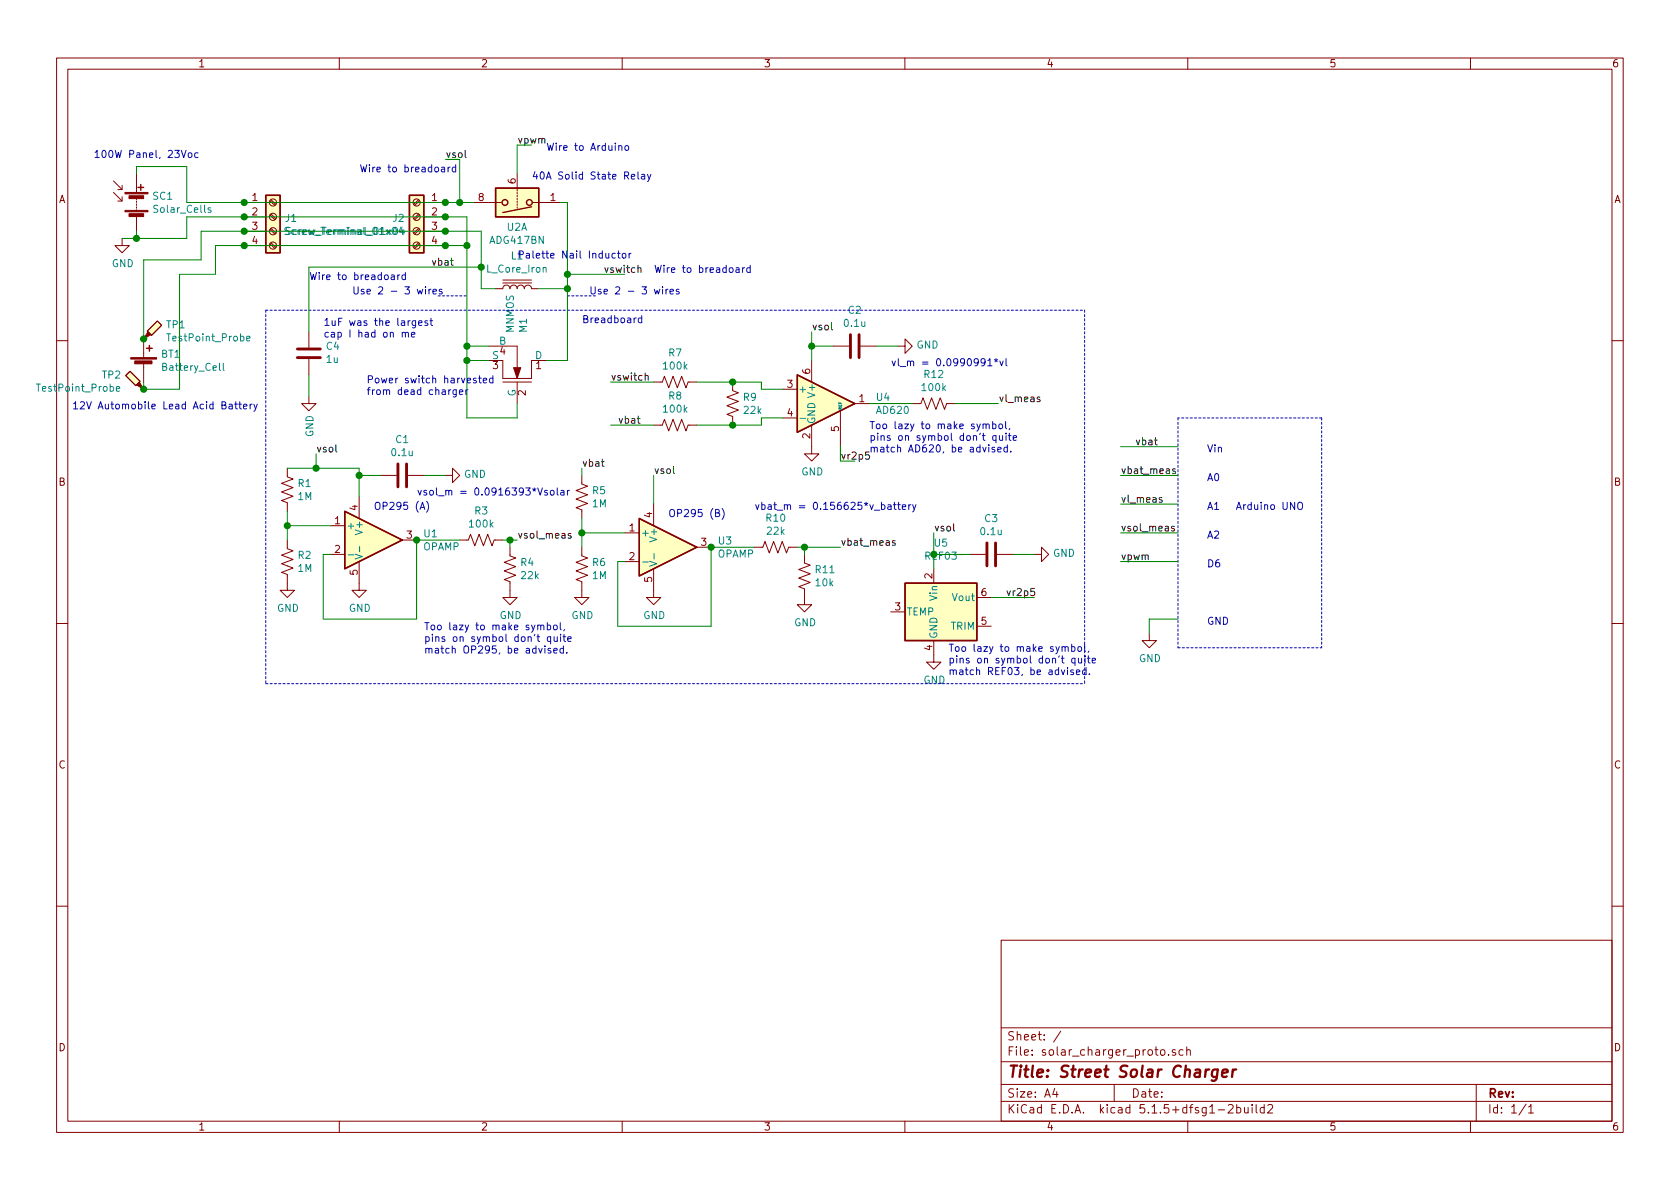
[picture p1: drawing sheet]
<svg xmlns="http://www.w3.org/2000/svg" width="297mm" height="210mm" viewBox="0 0 297 210" stroke-linecap="round" stroke-linejoin="round" font-family="sans-serif">
<g fill="none" stroke="#840000" stroke-width=".18">
<path d="M10 10.3h277v189.9h-277zM12 12.2h273v186.1h-273zM60 10.3v1.9M110 10.3v1.9M160 10.3v1.9M210 10.3v1.9M260 10.3v1.9M20.1 34l1.5 1.6M20.1 32l1.5 1.5M21.6 34.8v.8h-.8M21.6 32.8v.7h-.8M24.1 30.7v3.3"/>
<path d="M24.1 35v.3M24.1 35.6v.2M24.1 36.1v.2M24.1 36.6v.2M24.1 37.1v.2M24.1 38.3v2.6M43.2 35.8h3.8M43.2 38.3h3.8M47.7 38l.9 .9M47.7 35.5l.9 .8M47.9 37.8l.9 .9M47.9 35.3l.9 .8"/>
<path d="M74 37.8l-.8 .9M74 35.3l-.8 .8M74.2 38l-.9 .9M74.2 35.5l-.9 .8M74.9 35.8h3.8M74.9 38.3h3.8M83.8 35.8h4.8M91.4 30.7v3.1M91.4 34v.3M91.4 34.5v.3M91.4 35v.3M91.4 35.6v.2"/>
<path d="M91.4 36.1v.2M91.4 36.6v.2M94.2 35.8h4.9M21.6 42.2v1.2h1.3l-1.3 1.3-1.3-1.3h1.3M25.4 59.9h.1M25.4 59.9v3.3M26 58.5l1.8-1.7 .8 .7-1.8 1.8zM43.2 40.9h3.8M43.2 43.4h3.8M47.7 43.1l.9 .8M47.7 40.6l.9 .8M47.9 42.9l.9 .9"/>
<path d="M47.9 40.4l.9 .8M54.6 58.7v2.8M74 42.9l-.8 .9M74 40.4l-.8 .8M74.2 43.1l-.9 .8M74.2 40.6l-.9 .8M74.9 40.9h3.8M74.9 43.4h3.8M87.6 51h1.3a.63 .63 0 0 1 .6-.6 .63 .63 0 0 1 .7 .6 .63 .63 0 0 1 .6-.6 .63 .63 0 0 1 .6 .6 .63 .63 0 0 1 .7-.6 .63 .63 0 0 1 .6 .6 .63 .63 0 0 1 .6-.6 .63 .63 0 0 1 .7 .6h1.2M88.9 50h5.1M88.9 49.5h5.1M10 60.2h2"/>
<path d="M22.2 66.4l.8-.7 1.8 1.7-.8 .8zM25.4 68.8h.1M25.4 64.3v3.3M54.6 70.1v1.3h1.3l-1.3 1.2-1.3-1.2h1.3M54.6 63.5v2.8M86.4 61.2h5v5.7M86.4 63.7h2.5v3.2h5.1v-3.2h2.5M88.9 67.6h5.1M91.4 67.6v3.8M115.6 75.2h1.5l.4-1 .7 2 .8-2 .8 2 .7-2 .8 2 .4-1h1.5M115.6 67.6h1.5l.4-1.1 .7 2.1 .8-2.1 .8 2.1 .7-2.1 .8 2.1 .4-1h1.5M129.5 67.6v1.5l1.1 .4-2.1 .7 2.1 .8-2.1 .7 2.1 .8-2.1 .8 1 .4v1.5"/>
<path d="M138.4 68.8h2.6M138.4 73.9h2.6M143.5 75.2v5.1h1.3l-1.3 1.2-1.3-1.2h1.3M143.5 63.7v3.9M147.3 61.2h2.8M148.6 72.6v6.4M151.1 71.4h2.6M152.1 61.2h2.8M158.7 61.2h1.3v-1.3l1.3 1.3-1.3 1.3v-1.3M161.3 71.4h1.5l.4-1 .8 2 .7-2 .8 2 .7-2 .8 2 .4-1h1.5M285 60.2h2M50.8 82.8v1.5l1 .4-2 .8 2 .7-2 .8 2 .8-2 .7 1 .4v1.5"/>
<path d="M50.8 95.5v1.5l1 .4-2 .8 2 .7-2 .8 2 .8-2 .7 1 .4v2.8h1.3l-1.3 1.3-1.3-1.3h1.3M58.4 93h2.6M58.4 98h2.6M63.5 99.3v5.1h1.3l-1.3 1.3-1.3-1.3h1.3M63.5 87.9v3.8M67.3 84.1h2.8M71.1 95.5h2.6M72.1 84.1h2.8M78.7 84.1h1.3v-1.3l1.3 1.3-1.3 1.2v-1.2M81.3 95.5h1.5l.4-1 .7 2 .8-2 .8 2 .7-2 .8 2 .4-1h1.5M90.2 96.8v1.5l1 .4-2 .7 2 .8-2 .8 2 .7-2 .8 1 .4v2.8h1.2l-1.2 1.2-1.3-1.2h1.3M102.9 96.8v1.5l1 .4-2 .7 2 .8-2 .8 2 .7-2 .8 1 .4v2.8h1.2l-1.2 1.2-1.3-1.2h1.3"/>
<path d="M102.9 84.1v1.5l1 .4-2 .7 2 .8-2 .8 2 .7-2 .8 1 .4v1.5M110.5 94.2h2.5M110.5 99.3h2.5M115.6 89.1v3.9M123.2 96.8h2.5M133.3 96.8h1.6l.4-1 .7 2 .8-2 .7 2 .8-2 .8 2 .3-1h1.6M142.2 98v1.6l1.1 .3-2.1 .8 2.1 .8-2.1 .7 2.1 .8-2.1 .8 1 .3v2.8h1.3l-1.3 1.3-1.2-1.3h1.2M171.4 98h2.8M176.3 98h2.8M182.9 98h1.2v-1.2l1.3 1.2-1.3 1.3v-1.3M10 110.3h2M115.6 100.6v5.1h1.2l-1.2 1.2-1.3-1.2h1.3"/>
<path d="M157.5 108.2h2.5M165.1 113.3v3.8h1.3l-1.3 1.3-1.3-1.3h1.3M165.1 100.6v2.5M172.7 110.7h2.6M172.7 105.7h2.6M203.2 112v1.3h1.3l-1.3 1.2-1.3-1.2h1.3M285 110.3h2M10 160.2h2M177 166.3h108v32h-108zM285 160.2h2M60 198.3v1.9M110 198.3v1.9"/>
<path d="M160 198.3v1.9M177 194.8h108M177 191.8h108M177 187.8h108M177 181.8h108M186.5 192.5l-.4 1h1M186.8 193v1M187.6 182.3l-1.3 2M197 191.8v3M205.3 185.7l.2-.1 .4 .1v.8l-.2 .1-.4-.1zM206.6 186.5v.1M207.8 185.7l-.3-.1-.2 .2v.2l.5 .2v.3h-.5"/>
<path d="M209.2 185.7l-.4-.1-.3 .3v.6l.3 .1 .4-.1M209.8 185.7l.2-.1 .4 .1 .1 .9M209.8 185.1v1.5M210 198.3v1.9M215.4 196.3h1.1M217.2 195.5l.2-.2h.4l.2 .5-.9 1h.9M218.7 195.9l.4-.1 .3 .3-.1 .6h-.6M218.7 195.3v1.5M220 195.8l.1 .9 .3 .1 .3-.1M220.7 195.8v1M221.4 195.3v.2M221.4 195.8v1"/>
<path d="M222.1 195.3v1.3l.2 .2M223.5 195.9l-.4-.1-.3 .3 .1 .6 .2 .1 .4-.1M223.5 195.3v1.5M224.2 195.5l.2-.2h.3l.3 .5-.9 1h.9M260 198.3v1.9M261 191.8v6.5M269.8 195.2l-1.2 2M270.3 195.8l.4-.5v1.5M270.3 196.8h.8"/>
<circle cx="48.3" cy="35.8" r=".63"/>
<circle cx="48.3" cy="38.3" r=".63"/>
<circle cx="73.7" cy="38.3" r=".63"/>
<circle cx="73.7" cy="35.8" r=".63"/>
<circle cx="48.3" cy="43.4" r=".63"/>
<circle cx="48.3" cy="40.9" r=".63"/>
<circle cx="73.7" cy="40.9" r=".63"/>
<circle cx="73.7" cy="43.4" r=".63"/>
</g>
<path d="M215.3 189.1l-.2 1.6a.6 .6 0 0 1-.9 .3M215.3 189.2a.73 .73 0 0 0-.9 .1l-.2 .8 .1 .2 .3 .1 .6-.1M216.1 189.8l1-.2-.1-.4-.5-.1-.4 .3v.9l.2 .1 .6-.1M218 189.1l-.2 1.3M218.6 189.1a.5 .5 0 0 0-.6 .4" fill="none" stroke="#840000" stroke-width=".41"/>
<g fill="#ffffc2" stroke="#ffffc2" stroke-width=".18">
<path d="M160 103.1h12.7v10.2h-12.7z"/>
<path d="M141 66.3l10.1 5.1-10.1 5z"/>
<path d="M61 90.4l10.1 5.1-10.1 5.1z"/>
<path d="M87.6 33.3h7.6v5h-7.6z"/>
<path d="M113 91.7l10.2 5.1-10.2 5z"/>
<path d="M72.4 34.5h2.5v10.2h-2.5z"/>
<path d="M47 34.5h2.5v10.2h-2.5z"/>
<path d="M26 58.5l1.8-1.7 .8 .7-1.8 1.8z"/>
<path d="M22.2 66.4l.8-.7 1.8 1.7-.8 .8z"/>
</g>
<g fill="none" stroke="#840000" stroke-width=".25">
<path d="M24.4 33.1h1M24.9 32.6v1M47 34.5h2.5v10.2h-2.5zM72.4 34.5h2.5v10.2h-2.5zM87.6 33.3h7.6v5h-7.6zM94 36.6l-5.1 1M25.9 61.6h1M26.4 61.1v1M141 66.3l10.1 5.1-10.1 5zM61 90.4l10.1 5.1-10.1 5.1zM113 91.7l10.2 5.1-10.2 5zM160 103.1h12.7v10.2h-12.7z"/>
<circle cx="89.3" cy="35.8" r=".51"/>
<circle cx="93.6" cy="35.8" r=".51"/>
</g>
<g fill="none" stroke="#008484" stroke-width=".18">
<path d="M37.3 36.8l-.3-.1-.2 .2v.2l.5 .1v.3h-.5M43.6 59.9l.6-.1-.1-.3h-.3l-.2 .1 .1 .6h.4M51.1 40.3l-.5-.1-.2 .1 .1 .5 .5 .2 .1 .2-.2 .3-.5-.1M69.7 40.3l.2-.1a.67 .67 0 0 1 .4 .6 .67 .67 0 0 1-.4 .7 .83 .83 0 0 1-.2-1.2zM70.9 40.2l-.3 .8h.7M71.1 40.2l-.3 .8h.8M71.2 40.6v.9M71.4 40.6v.9M96 47.4l.2-.1h.3l.1 .8M20.6 68.8l.6-.1-.1-.3-.3-.1-.2 .2v.6h.5M39.5 64.2v1.1l.1 .2M141.5 74h.9"/>
<path d="M61.6 98.1h1M62.8 98l1.3 .4-1.3 .5M63.6 96.6v1M113.6 99.4h1M114.9 99.3l1.2 .4-1.2 .4M115.6 97.9v1"/>
</g>
<g fill="#840000" stroke="#840000" stroke-width=".18">
<path d="M22.1 37.2h4.1v.3h-4.1z"/>
<path d="M22.1 34h4.1v.3h-4.1z"/>
<path d="M22.8 37.8h2.6v.5h-2.6z"/>
<path d="M22.8 34.6h2.6v.5h-2.6z"/>
<path d="M23.1 63.2h4.6v.3h-4.6z"/>
<path d="M23.8 63.8h3.1v.5h-3.1z"/>
<path d="M90.8 65h1.3l-.7 1.9z"/>
<path d="M26.2 58.7l.5 .5-1.3 .7z"/>
<path d="M24.6 67.6l.8 1.2-1.3-.7z"/>
</g>
<path d="M150.4 59.2v4M151.9 59.2v4M52.6 61.7h4M52.6 63.2h4M70.4 82v4.1M71.9 82v4.1M174.5 96v4.1M176 96v4.1" fill="none" stroke="#840000" stroke-width=".51"/>
<path d="M47 54.9h144.8M47 54.9v66M77.5 52.3h5M100.3 52.3h5.1M191.8 54.9v66M208.3 73.9v40.6M233.7 73.9h-25.4M233.7 73.9v40.6M208.3 114.5h25.4M47 120.9h144.8" fill="none" stroke="#0000c2" stroke-width=".18" stroke-dasharray=".4 .4"/>
<g fill="none" stroke="#008400" stroke-width=".18">
<path d="M24.1 30.7v-1.2h8.9v6.3h50.8M81.3 28.2v7.6M91.4 25.6v5.1M99.1 35.8h1.2v27.9h-3.8M21.6 42.2h11.4v-3.9h49.5v35.6h8.9v-2.5M24.1 40.9v1.3M82.5 43.4h-44.4v5.1h-6.4v20.3h-6.3v-1.2M85.1 47.2h-30.5v11.5M87.6 51h-2.5v-10.1h-49.5v5.1h-10.2v13.9M95.2 51h5.1M100.3 48.5h10.2M143.5 58.7v5"/>
<path d="M54.6 66.3v3.8M82.5 61.2h3.9M82.5 63.7h3.9M107.9 67.6h7.7M107.9 75.2h7.7M123.2 67.6h11.4v1.2h3.8M138.4 73.9h-3.8v1.3h-11.4M143.5 61.2h3.8M148.6 79v2.5M153.7 71.4h7.6M154.9 61.2h3.8M168.9 71.4h7.6"/>
<path d="M198.1 79h10.2M50.8 82.8h12.7v5.1M50.8 90.4v5.1M50.8 93h7.6M55.9 80.3v2.5M63.5 84.1h3.8M74.9 84.1h3.8M81.3 95.5h-7.6v14h-16.6v-11.5h1.3M88.9 95.5h2.5M90.2 95.5v1.3M102.9 82.8v1.3M102.9 91.7v5.1"/>
<path d="M102.9 94.2h7.6M115.6 84.1v5M133.3 96.8h-7.6v13.9h-16.5v-11.4h1.3M141 96.8h7.6M142.2 96.8v1.2M165.1 98h6.3M165.1 94.2v6.4M179.1 98h3.8M198.1 84.1h10.2M198.1 99.3h10.2M198.1 94.2h10.2M198.1 89.1h10.2"/>
<path d="M175.3 105.7h7.6M208.3 109.5h-5.1v2.5"/>
</g>
<g fill="none" stroke="#000" stroke-width=".18">
<path d="M82.2 26.6v1.1l.2 .2M79.7 46.1h.4M79.8 45.6v1.1l.3 .2M112.8 47.5l.2-.2 .3 .1v.8M147 57.1v1.1l.2 .1M59.4 78.7v1.1l.2 .1M112.7 74h.5M112.9 73.6v1.1l.3 .1M114.1 66.5l.1-.1h.4v.8M153.7 79.9h-.6l-.1 .6 .5-.1 .2 .3v.3l-.2 .2-.5-.1M183.8 70.3l-.3-.1-.1 .2v.2l.4 .1v.3h-.4M204.1 77.8h.5"/>
<path d="M204.3 77.4v1.1l.3 .2M100.9 94.4l-.3-.1-.1 .2v.2l.4 .1v.3h-.4M106.3 81.6h.5M106.5 81.2v1.1l.3 .2M119.1 82.5v1.1l.2 .1M158.3 95.7l-.3-.1-.2 .2v.2l.5 .1v.3h-.5M168.6 92.6v1.1l.2 .2M205.4 88h-.3l-.1 .2v.1l.4 .2v.3h-.4M207.6 93.1h-.3l-.2 .1 .1 .2 .4 .1v.3h-.5M207.8 83l-.3-.1-.2 .2 .1 .2 .4 .1v.3h-.5M182.9 104.1h-.6l-.1 .6 .5-.2 .3 .3v.3l-.3 .2-.5-.1"/>
</g>
<g fill="none" stroke="#0000c2" stroke-width=".18">
<path d="M32.1 26.6l.4 1.3 .4-1.3M33.4 27.1l.3-.1 .2 .2-.1 .6-.3 .1-.2-.2zM35 27.1l-.4-.1-.2 .2 .1 .6h.5M78.1 29.6h.5v.8M78.6 29.9h-.4l-.2 .2 .1 .2h.5M79.2 29.6v.8M79.6 29.6l-.4 .2M80.6 29.6h-.4l-.2 .2 .1 .5h.5M80.6 29.1v1.3M109.4 25.9l.2-.2 .3 .1 .1 .8M109.4 25.7v.9M110.6 25.8l.3-.1 .2 .2-.1 .6-.3 .1-.2-.2z"/>
<path d="M111.6 31.2l.6-.1v-.2l-.4-.1-.2 .2 .1 .6h.5M112.8 30.4v1.1l.2 .2M113.5 30.9h.4l.1 .8M114 31.1l-.4 .1-.2 .2 .1 .2h.5M114.5 30.8l.3 .9M115.1 30.8l-.4 1.2-.2 .1M62.6 50.7v1.1l.2 .2 .4-.1 .1-.1v-1.1M64.3 51.2l-.2-.1-.2 .2v.2l.4 .1v.3h-.4M64.9 51.6l.6-.1-.1-.3-.3-.1-.2 .2v.6h.5M67 50.8l.4-.1 .3 .4-.1 .2-.7 .7h.8M69.2 48.7h.5v.7M69.2 51.5h1"/>
<path d="M69.7 48.9l-.4 .1-.2 .1 .1 .3h.5M70.3 48.6v.8M70.7 48.6l-.4 .2M71.1 58.9l.2-.1h.3l.1 .8M71.1 58.8v.8M71.6 50.7h.8l-.4 .5 .3 .1v.6l-.1 .1-.6-.1M71.7 48.7l-.4-.1-.2 .2 .1 .6h.5M71.7 58.9l.2-.1h.3v.8M71.7 48.2v1.2M72.7 59.2l.7-.1-.1-.3h-.4l-.2 .1 .1 .7h.5M73.5 56.7l-.1 1.2-.2 .1-.3-.1M73.5 56.8l-.4-.1-.2 .2 .1 .6h.5"/>
<path d="M73.8 51.1l.2 .9 .3-.6 .2 .6 .3-.9M74 57.1l.6-.1v-.2l-.4-.1-.2 .2 .1 .6h.5M75.2 50.7v.1M75.2 51.1v.9M75.6 56.8l-.3-.1-.2 .2 .1 .2 .4 .1v.3h-.5M75.8 51.1v.9M76 56.7h.5M76.2 56.3v1.1l.3 .2M76.2 51.1l-.4 .3M76.6 51.6l.6-.1-.1-.3-.3-.1-.2 .2v.6h.5M78.1 51.2l-.3-.1-.2 .2 .1 .2 .4 .1v.3h-.5M104.5 50.7v1.1l.2 .2 .4-.1 .1-.1v-1.1"/>
<path d="M106.2 51.2l-.2-.1-.2 .2v.2l.4 .1v.3h-.4M106.8 51.6l.6-.1-.1-.3-.3-.1-.2 .2 .1 .6h.4M108.8 44.9l-.4-.1-.2 .2 .1 .6h.5M108.9 50.8l.4-.1 .3 .4-.1 .2-.7 .7h.8M109.2 44.8h.5M109.3 44.4v1.1l.4 .1M110.1 44.9l.2-.1 .3 .1 .1 .1-.1 .6h-.3l-.2-.1zM111.1 51.5h1M111.2 44.8v.8M111.6 44.8l-.3 .1-.1 .1M113.5 56.3l-.4-.1-.2 .3 .1 .5h.5M113.5 55.8v1.3"/>
<path d="M113.5 50.7h.8l-.4 .5 .3 .1v.6l-.1 .1-.6-.1M115.7 51.1l.2 .9 .3-.6 .2 .6 .3-.9M117.1 50.7v.1M117.1 51.1v.9M117.8 51.1v.9M118.1 51.1l-.3 .3M118.5 51.6l.6-.1-.1-.3-.3-.1-.2 .2v.6h.5M120 51.2l-.3-.1-.1 .2v.2l.4 .1v.3h-.4M130.1 47.4h.5l.1 .8M130.7 47.6l-.4 .1-.2 .2v.2h.6M131.3 47.3v.9M131.6 47.3l-.3 .3"/>
<path d="M132.6 47.4l-.3-.1-.3 .3 .2 .5h.4M132.6 46.9v1.3M40.5 71.5h.5l.1 .8M41.1 71.8h-.5l-.1 .2v.3h.6M41.5 71.5h.5M41.7 71v1.1l.3 .2M42.2 71.5h.5M42.4 71v1.1l.3 .2M43.1 71.9l.6-.1-.1-.3h-.3l-.2 .1v.7h.5M44.2 71.5v.8M44.6 71.5h-.3l-.1 .2M44.9 71.5l.3 .8"/>
<path d="M45.5 71.5l-.4 1.1-.2 .1M80.7 68.9l-.1 1.2-.2 .1-.3-.1M80.7 69l-.4-.1-.2 .3 .1 .5h.5M81.2 69.3l.6-.1v-.2l-.4-.1-.2 .2 .1 .6h.5M82.4 68.9v.9M82.7 68.9l-.3 .3M84.2 66.9h-.3l-.2 .2 .1 .1 .4 .2v.3h-.5M84.6 66.9h.5M84.8 66.4v1.1l.3 .2M85.4 67.3l.7-.1-.1-.3h-.4l-.2 .2 .1 .6h.5M87.1 66.9h-.3l-.3 .2 .2 .6h.4M87.1 66.4v1.3"/>
<path d="M173.8 75.1l.2-.1h.3v.8M174.2 64l-.3 .2h-.3l-.1-.2v-.5l.2-.1h.2l.3 .3a.97 .97 0 0 1-.3 .9l-.3 .1M174.3 75.2l.2-.2h.3l.1 .8M174.7 63.8l.3-.4v1.3M174.7 64.7h.7M174.8 78.7v.1M175.5 75h.4l.2 .2-.1 .6h-.5M175.5 74.5v1.3M175.8 63.6l.3 .1 .3-.1M175.9 79.1h-.3l-.2 .2v.1l.5 .2v.3h-.5M175.9 64l.2-.3 .2 .3M176.1 77.1l-.4-.1-.2 .3 .1 .5h.5"/>
<path d="M176.1 63.4v.3M176.1 77v1.3M176.4 79.5l.6-.1v-.3h-.4l-.2 .2 .1 .6h.5M176.7 75h.3l.3 .2-.2 .6h-.3l-.1-.1zM176.7 77l.1 .8 .3 .1 .2-.2M176.8 63.8l.3 .9 .3-.9M177.3 77v.9M177.8 74.5v1.1l.2 .2M177.9 76.6v.1M177.9 63.4v1.1l.2 .2M177.9 77v.9M178.1 79.1h-.4l-.2 .2 .1 .6h.5"/>
<path d="M178.1 78.7v1.2M178.3 77h.5M178.5 76.6v1.1l.3 .2M178.5 75.8l-.1 .2M178.7 79.8v.1M179.1 77.4l.6-.1v-.2l-.4-.1-.2 .2 .1 .6h.5M74.3 90.1l.4-1.3 .4 1.3M74.4 89.7h.6M75.4 88.6a1.47 1.47 0 0 1 0 2M96.8 86.8l-.3-.1-.2 .2v.2l.5 .1v.3h-.5M97.4 86.8l.2-.1 .3 .1 .1 .1-.1 .6h-.3l-.2-.1zM98.5 86.3v1.1l.2 .1"/>
<path d="M99.2 86.8h.5v.7M99.7 87l-.4 .1-.2 .1 .1 .3h.5M100.3 86.7v.8M100.7 86.7l-.4 .2M126.5 90.7l.6-.1v-.4l-.6-.1v1.3h.5l.3-.3v-.2l-.4-.2M127.7 89.9a1.4 1.4 0 0 1 0 1.9M157 89.3h.5l.1 .8M157.6 89.6h-.5l-.2 .2 .1 .2h.6M158 89.2h.4M158.1 88.8v1.1l.3 .2M158.7 89.2h.5M158.9 88.8v1.1l.3 .2"/>
<path d="M159.5 89.7l.6-.1v-.3l-.4-.1-.2 .2 .1 .6h.5M160.7 89.2v.9M161.1 89.2l-.4 .3M161.4 89.2l.2 .9M162 89.2l-.5 1.2-.1 .1M229.5 89l.2-.2a.45 .45 0 0 1 .6 .4v.5l-.2 .3h-.5a.92 .92 0 0 1-.1-1zM95.1 110.7l.1-.2 .4 .1v.8M95.6 110.7l.2-.2 .3 .1 .1 .8M96.3 114.2v.1M96.3 114.6v.9M96.8 110.6l.3-.1 .3 .3-.1 .5h-.5M96.8 110.1v1.3"/>
<path d="M97.4 112.6h-.4l-.2 .2 .1 .6h.5M97.4 114.7l-.3-.1-.2 .2 .1 .2 .4 .1v.3h-.5M97.4 112.6v1.3M97.9 115.1l.6-.1v-.3l-.4-.1-.2 .2 .1 .6h.5M98 110.6l.3-.1 .2 .3-.1 .5-.3 .1-.2-.2zM98 112.6v.8h.3l.2-.1M98.5 112.6v.8M99.1 110.1v1.1l.1 .2M99.1 112.2v.1M99.1 112.6v.8M99.5 112.6h.5M99.6 114.7l-.4-.1-.2 .3 .1 .5h.5"/>
<path d="M99.6 114.2v1.3M99.7 112.2v1.1l.3 .1M99.8 111.3l-.1 .3M100.2 115.4v.1M100.4 113l.6-.1-.1-.3h-.3l-.2 .2 .1 .6h.4M187.8 114.5l.2-.2 .3 .1v.8M188.3 114.5l.2-.2 .3 .1 .1 .8M189.5 114.4l.3-.1 .3 .3-.1 .5h-.5M189.5 113.9v1.3M189.8 118.5h-.3l-.2 .1 .1 .2 .4 .1v.3h-.5M190.1 116.5l-.4-.1-.2 .2 .1 .6h.5M190.1 116.4v1.3"/>
<path d="M190.3 118.9l.6-.1v-.3h-.4l-.2 .1 .1 .6h.5M190.7 114.4l.3-.1 .2 .3-.1 .5-.3 .1-.2-.1zM190.7 116.4l.1 .8h.3l.1-.1M191.2 116.4v.8M191.8 113.9v1.1l.1 .2M191.8 116v.1M191.8 116.4v.8M192 118.5h-.4l-.2 .2 .1 .5h.5M192 118v1.3M192.3 116.4h.4M192.4 116v1.1l.3 .1M192.5 115.1l-.1 .3"/>
<path d="M192.6 119.2v.1M193.1 116.8l.6-.1-.1-.2-.3-.1-.2 .2 .1 .6h.4"/>
</g>
<g fill="#008400" stroke="#008400" stroke-width=".25">
<circle cx="50.8" cy="93" r=".51"/>
<circle cx="125.7" cy="96.8" r=".51"/>
<circle cx="90.2" cy="95.5" r=".51"/>
<circle cx="55.9" cy="82.8" r=".51"/>
<circle cx="102.9" cy="94.2" r=".51"/>
<circle cx="82.6" cy="43.4" r=".51"/>
<circle cx="100.3" cy="48.5" r=".51"/>
<circle cx="73.7" cy="95.5" r=".51"/>
<circle cx="142.2" cy="96.8" r=".51"/>
<circle cx="81.3" cy="35.8" r=".51"/>
<circle cx="100.3" cy="51" r=".51"/>
<circle cx="78.7" cy="38.3" r=".51"/>
<circle cx="82.6" cy="63.7" r=".51"/>
<circle cx="25.4" cy="68.8" r=".51"/>
<circle cx="129.5" cy="75.2" r=".51"/>
<circle cx="78.7" cy="43.4" r=".51"/>
<circle cx="43.2" cy="43.4" r=".51"/>
<circle cx="43.2" cy="40.9" r=".51"/>
<circle cx="78.7" cy="40.9" r=".51"/>
<circle cx="82.6" cy="61.2" r=".51"/>
<circle cx="63.5" cy="84.1" r=".51"/>
<circle cx="43.2" cy="38.3" r=".51"/>
<circle cx="143.5" cy="61.2" r=".51"/>
<circle cx="85.1" cy="47.2" r=".51"/>
<circle cx="25.4" cy="59.9" r=".51"/>
<circle cx="24.1" cy="42.2" r=".51"/>
<circle cx="43.2" cy="35.8" r=".51"/>
<circle cx="78.7" cy="35.8" r=".51"/>
<circle cx="129.5" cy="67.6" r=".51"/>
</g>
<text font-size="2.8" fill="#840000" x="178" y="190.5">Title: Street Solar Charger</text>
<g font-size="2.1" fill="#840000">
<text x="178" y="184">Sheet: /</text>
<text x="178" y="186.7">File: solar_charger_proto.sch</text>
<text x="178" y="196.9">KiCad E.D.A. kicad 5.1.5+dfsg1-2build2</text>
<text x="178" y="194.1">Size: A4</text>
<text x="200" y="194.1">Date:</text>
<text x="263" y="194.1">Rev:</text>
<text x="263" y="196.9">Id: 1/1</text>
</g>
<g font-size="1.8" fill="#840000">
<text x="35" y="11.9">1</text>
<text x="85" y="11.9">2</text>
<text x="135" y="11.9">3</text>
<text x="185" y="11.9">4</text>
<text x="235" y="11.9">5</text>
<text x="285" y="11.9">6</text>
<text x="10.4" y="35.9">A</text>
<text x="44.6" y="35.6">1</text>
<text x="76.4" y="35.6">1</text>
<text x="84.6" y="35.6">8</text>
<text x="91.2" y="32.5" transform="rotate(-90 91.2 32.5)">6</text>
<text x="97.3" y="35.6">1</text>
<text x="285.4" y="35.9">A</text>
<text x="44.6" y="38.1">2</text>
<text x="44.6" y="40.6">3</text>
<text x="76.4" y="38.1">2</text>
<text x="76.4" y="40.6">3</text>
<text x="44.6" y="43.2">4</text>
<text x="76.4" y="43.2">4</text>
<text x="87.1" y="65.3">3</text>
<text x="88.4" y="62.7">4</text>
<text x="94.8" y="65.3">1</text>
<text x="93" y="69.9" transform="rotate(-90 93 69.9)">2</text>
<text x="139.2" y="68.6">3</text>
<text x="143.3" y="66.1" transform="rotate(-90 143.3 66.1)">6</text>
<text x="151.9" y="71.1">1</text>
<text x="139.2" y="73.7">4</text>
<text x="143.3" y="77.6" transform="rotate(-90 143.3 77.6)">2</text>
<text x="148.3" y="76.3" transform="rotate(-90 148.3 76.3)">5</text>
<text x="10.4" y="85.9">B</text>
<text x="285.4" y="85.9">B</text>
<text x="59.2" y="92.7">1</text>
<text x="63.2" y="90.3" transform="rotate(-90 63.2 90.3)">4</text>
<text x="71.9" y="95.2">3</text>
<text x="111.3" y="94">1</text>
<text x="115.3" y="91.5" transform="rotate(-90 115.3 91.5)">4</text>
<text x="59.2" y="97.8">2</text>
<text x="63.2" y="101.7" transform="rotate(-90 63.2 101.7)">5</text>
<text x="111.3" y="99.1">2</text>
<text x="124" y="96.5">3</text>
<text x="115.3" y="103" transform="rotate(-90 115.3 103)">5</text>
<text x="158.3" y="107.9">3</text>
<text x="164.8" y="102.3" transform="rotate(-90 164.8 102.3)">2</text>
<text x="173.5" y="105.4">6</text>
<text x="173.5" y="110.5">5</text>
<text x="164.8" y="115" transform="rotate(-90 164.8 115)">4</text>
<text x="10.4" y="135.9">C</text>
<text x="285.4" y="135.9">C</text>
<text x="10.4" y="185.9">D</text>
<text x="285.4" y="185.9">D</text>
<text x="35" y="199.9">1</text>
<text x="85" y="199.9">2</text>
<text x="135" y="199.9">3</text>
<text x="185" y="199.9">4</text>
<text x="235" y="199.9">5</text>
<text x="285" y="199.9">6</text>
</g>
<g font-size="1.8" fill="#0000c2">
<text x="16.5" y="27.9">100W Panel, 23Voc</text>
<text x="96.5" y="26.7">Wire to Arduino</text>
<text x="63.5" y="30.5">Wire to breadoard</text>
<text x="94" y="31.7">40A Solid State Relay</text>
<text x="90.4" y="45.9">L1</text>
<text x="91.4" y="45.7">Palette Nail Inductor</text>
<text x="54.6" y="49.5">Wire to breadoard</text>
<text x="115.6" y="48.3">Wire to breadoard</text>
<text x="57.1" y="57.6">1uF was the largest</text>
<text x="57.1" y="59.7">cap I had on me</text>
<text x="102.9" y="57.1">Breadboard</text>
<text x="157.5" y="64.8">vl_m = 0.0990991*vl</text>
<text x="64.8" y="67.8">Power switch harvested</text>
<text x="64.8" y="69.8">from dead charger</text>
<text x="12.7" y="72.4">12V Automobile Lead Acid Battery</text>
<text x="153.7" y="75.9">Too lazy to make symbol,</text>
<text x="153.7" y="77.9">pins on symbol don't quite</text>
<text x="153.7" y="80">match AD620, be advised.</text>
<text x="213.4" y="80">Vin</text>
<text x="73.7" y="87.6">vsol_m = 0.0916393*Vsolar</text>
<text x="213.4" y="85.1">A0</text>
<text x="66" y="90.2">OP295 (A)</text>
<text x="118.1" y="91.4">OP295 (B)</text>
<text x="133.3" y="90.2">vbat_m = 0.156625*v_battery</text>
<text x="213.4" y="90.2">A1</text>
<text x="213.4" y="95.2">A2</text>
<text x="218.4" y="90.2">Arduino UNO</text>
<text x="213.4" y="100.3">D6</text>
<text x="74.9" y="111.4">Too lazy to make symbol,</text>
<text x="74.9" y="113.5">pins on symbol don't quite</text>
<text x="213.4" y="110.5">GND</text>
<text x="74.9" y="115.6">match OP295, be advised.</text>
<text x="167.6" y="115.3">Too lazy to make symbol,</text>
<text x="167.6" y="117.3">pins on symbol don't quite</text>
<text x="167.6" y="119.4">match REF03, be advised.</text>
</g>
<g font-size="1.8">
<text x="78.7" y="27.9">vsol</text>
<text x="91.4" y="25.4">vpwm</text>
<text x="76.2" y="47">vbat</text>
<text x="106.7" y="48.3">vswitch</text>
<text x="143.5" y="58.4">vsol</text>
<text x="107.9" y="67.3">vswitch</text>
<text x="176.5" y="71.1">vl_meas</text>
<text x="109.2" y="74.9">vbat</text>
<text x="55.9" y="80">vsol</text>
<text x="102.9" y="82.5">vbat</text>
<text x="115.6" y="83.8">vsol</text>
<text x="148.6" y="81.3">vr2p5</text>
<text x="198.1" y="83.8">vbat_meas</text>
<text x="200.7" y="78.7">vbat</text>
<text x="198.1" y="88.9">vl_meas</text>
<text x="91.4" y="95.2">vsol_meas</text>
<text x="165.1" y="94">vsol</text>
<text x="198.1" y="94">vsol_meas</text>
<text x="148.6" y="96.5">vbat_meas</text>
<text x="198.1" y="99.1">vpwm</text>
<text x="177.8" y="105.4">vr2p5</text>
</g>
<g font-size="1.8" fill="#008484">
<text x="27.1" y="35.3">SC1</text>
<text x="27.5" y="37.6">Solar_Cells</text>
<text x="50.5" y="39.2">J1</text>
<text x="51.1" y="41.5">Screw_Terminal_01x04</text>
<text x="69.5" y="39.2">J2</text>
<text x="89.7" y="40.8">U2A</text>
<text x="19.8" y="47.2">GND</text>
<text x="86.7" y="43.1">ADG417BN</text>
<text x="86.2" y="48.2">L_Core_Iron</text>
<text x="29.5" y="58.1">TP1</text>
<text x="90.9" y="58.9" transform="rotate(-90 90.9 58.9)">MNMOS</text>
<text x="93.2" y="58.8" transform="rotate(-90 93.2 58.8)">M1</text>
<text x="149.4" y="57.8">0.1u</text>
<text x="150" y="55.5">C2</text>
<text x="28.5" y="63.3">BT1</text>
<text x="29" y="65.6">Battery_Cell</text>
<text x="29.9" y="60.4">TestPoint_Probe</text>
<text x="57.7" y="61.9">C4</text>
<text x="57.8" y="64.2">1u</text>
<text x="87" y="63.5">S</text>
<text x="88.3" y="61">B</text>
<text x="94.6" y="63.5">D</text>
<text x="117.4" y="65.3">100k</text>
<text x="118.3" y="63">R7</text>
<text x="162.1" y="61.6">GND</text>
<text x="6.9" y="69.3">TestPoint_Probe</text>
<text x="18.1" y="66.9">TP2</text>
<text x="91.2" y="70.1" transform="rotate(-90 91.2 70.1)">G</text>
<text x="118.3" y="70.7">R8</text>
<text x="131.5" y="70.9">R9</text>
<text x="141.1" y="69.5">+</text>
<text x="155" y="70.9">U4</text>
<text x="163.1" y="69.2">100k</text>
<text x="163.5" y="66.8">R12</text>
<text x="55.4" y="77.3" transform="rotate(-90 55.4 77.3)">GND</text>
<text x="117.4" y="73">100k</text>
<text x="131.6" y="73.2">22k</text>
<text x="144.1" y="75.1" transform="rotate(-90 144.1 75.1)">GND V+</text>
<text x="155.1" y="73.2">AD620</text>
<text x="69.4" y="80.7">0.1u</text>
<text x="70" y="78.4">C1</text>
<text x="52.7" y="88.4">1M</text>
<text x="52.7" y="86.1">R1</text>
<text x="82" y="84.5">GND</text>
<text x="104.8" y="89.7">1M</text>
<text x="104.8" y="87.4">R5</text>
<text x="141.7" y="84.1">GND</text>
<text x="61.2" y="93.6">+</text>
<text x="64.1" y="94.2" transform="rotate(-90 64.1 94.2)">V+</text>
<text x="75" y="95">U1</text>
<text x="83.1" y="93.3">100k</text>
<text x="84" y="91">R3</text>
<text x="113.3" y="94.9">+</text>
<text x="116.2" y="95.4" transform="rotate(-90 116.2 95.4)">V+</text>
<text x="135.5" y="92.2">R10</text>
<text x="135.7" y="94.6">22k</text>
<text x="173.5" y="94.6">0.1u</text>
<text x="174.1" y="92.3">C3</text>
<text x="52.7" y="101.1">1M</text>
<text x="52.7" y="98.8">R2</text>
<text x="74.8" y="97.3">OPAMP</text>
<text x="92.1" y="100.1">R4</text>
<text x="104.8" y="100.1">R6</text>
<text x="126.9" y="98.6">OPAMP</text>
<text x="127.1" y="96.3">U3</text>
<text x="144.2" y="101.4">R11</text>
<text x="165.3" y="96.7">U5</text>
<text x="186.2" y="98.5">GND</text>
<text x="92.2" y="102.4">22k</text>
<text x="104.8" y="102.4">1M</text>
<text x="144.3" y="103.7">10k</text>
<text x="165.7" y="106.1" transform="rotate(-90 165.7 106.1)">Vin</text>
<text x="168.5" y="106.3">Vout</text>
<text x="49" y="108.2">GND</text>
<text x="61.7" y="108.2">GND</text>
<text x="88.3" y="109.5">GND</text>
<text x="101" y="109.5">GND</text>
<text x="113.7" y="109.5">GND</text>
<text x="140.4" y="110.7">GND</text>
<text x="160.3" y="108.8">TEMP</text>
<text x="165.7" y="113" transform="rotate(-90 165.7 113)">GND</text>
<text x="168.1" y="111.4">TRIM</text>
<text x="201.4" y="117.1">GND</text>
<text x="163.3" y="120.9">GND</text>
</g>
<text font-size="1.8" fill="#008400" x="163.6" y="99">REF03</text>
<text font-size=".7" fill="#008484" x="148.8" y="72.5" transform="rotate(-90 148.8 72.5)">REF</text>
</svg>
